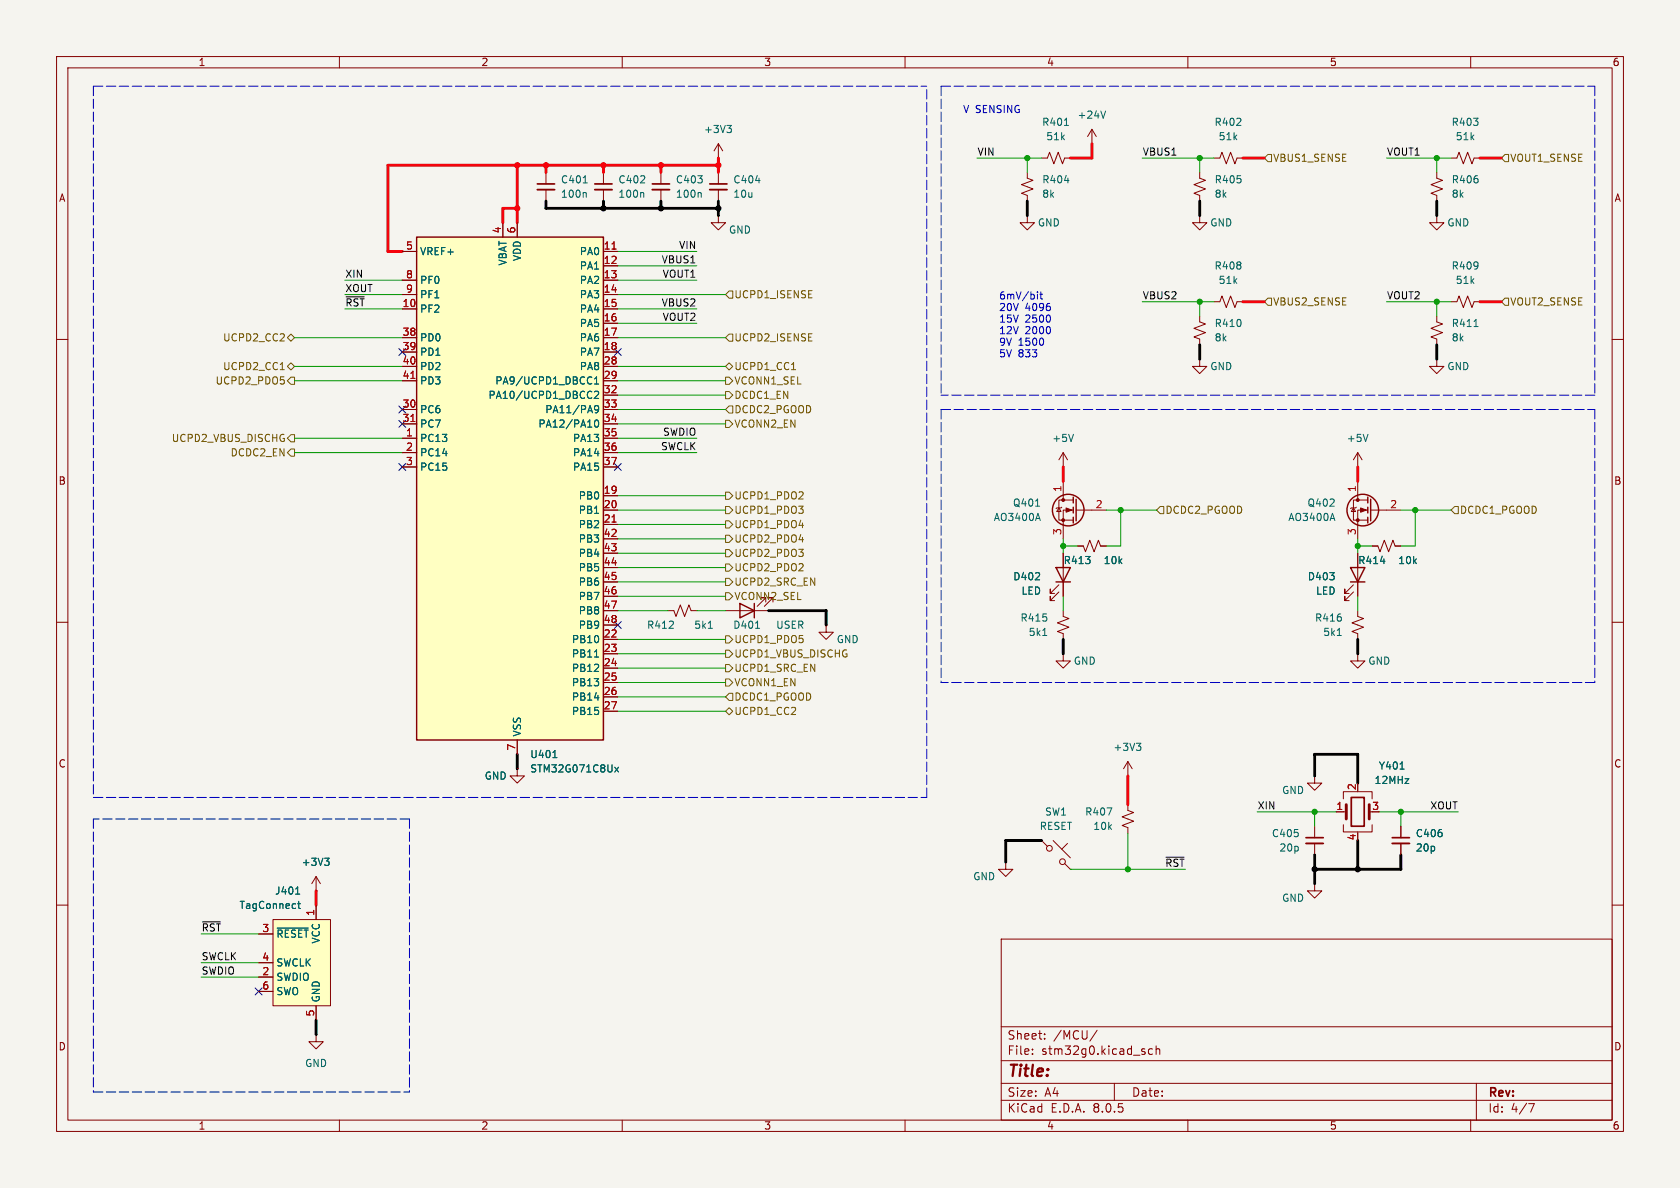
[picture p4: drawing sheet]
<svg xmlns="http://www.w3.org/2000/svg" width="297mm" height="210mm" viewBox="0 0 297 210" stroke-linecap="round" stroke-linejoin="round" font-family="sans-serif">
<path d="M0 0h297v210h-297z" fill="#f5f4ef" stroke="#f5f4ef" stroke-width=".18"/>
<g fill="none" stroke="#840000" stroke-width=".18">
<path d="M10 10h277v190h-277zM12 12h273v186h-273zM60 10v2M110 10v2M160 10v2M210 10v2M260 10v2M106.7 30.5v2M106.7 33.5v2.1M116.8 30.5v2M116.8 33.5v2.1M127 30.5v2"/>
<path d="M127 33.5v2.1M193 25.4h.1M193 22.9l-.7 1.2M193 22.9v2.5M193 22.9l.8 1.2M214.6 27.9h1l.4-1 .8 2.1 .8-2.1 .7 2.1 .4-1.1h1M254 30.5v1l1 .4-2 .7 2 .8-2 .8 1 .3v1.1M256.5 27.9h1.1l.3-1 .8 2.1 .8-2.1 .7 2.1 .4-1.1h1M10 60h2M285 60h2M254 63.5v1.3h1.3l-1.3 1.2-1.3-1.2h1.3M254 63.5h.1"/>
<path d="M239.3 89.8l.3 .6h-.7zM239.8 89.7l-.2 .1h-.7l-.1 .1M240 82.6h.1M240 80l-.7 1.3M240 80v2.6M240 85.1v3.3M240 80l.8 1.3M241.8 90.2h-1.8v5.1M241.8 88.4h-2.5v3.5h2.5M242.3 90.2h5.3M10 110h2M118.1 108h1l.4 1 .8-2.1 .7 2.1 .8-2.1 .4 1.1h1"/>
<path d="M285 110h2M91.4 135.9v1.3h-1.2l1.2 1.2 1.3-1.2h-1.3M91.4 135.9h.1M10 160h2M55.9 157.5h.1M55.9 154.9l-.8 1.3M55.9 154.9v2.6M55.9 154.9l.7 1.3M285 160h2M177 166h108v32h-108zM55.9 182.9v1.3h1.2l-1.2 1.2-1.3-1.2h1.3M55.9 182.9h.1"/>
<path d="M60 198v2M110 198v2M160 198v2M177 194.5h108M177 191.5h108M177 187.5h108M177 181.5h108M182.5 186.3v.1M182.5 185.5v.1M184.7 183.6v.1M184.7 182.8v.1M194 182.1l-1.3 2"/>
<path d="M197 191.5v3M203.7 185.5l-.4-.1-.3 .3v.4l.2 .2h.5M204.4 185.5l.2-.1 .4 .1v.9M204.4 184.9v1.5M210 198v2M260 198v2M261 191.5v6.5M270.2 195.1h1l-.6 1.5"/>
</g>
<path d="M195.5 19.6l-.5 1.3M113.6 34l.2 .2v.7M123.8 34l.2 .2v.7M133.6 31.9h.8M241.8 76.8l-.4 1.2M235.6 90.7l.4 1.3M125.2 111.1h.7M57.4 151.7h.8l-.4 .5M57.9 152.2l.3 .2v.3l-.3 .3" fill="none" stroke="#006464" stroke-width=".18"/>
<path d="M105.2 33.5h3M115.3 33.5h3.1M125.5 33.5h3" fill="none" stroke="#840000" stroke-width=".33"/>
<path d="M105.2 32.5h3M115.3 32.5h3.1M125.5 32.5h3" fill="none" stroke="#840000" stroke-width=".3"/>
<g fill="none" stroke="#840000" stroke-width=".25">
<path d="M241.8 87.9v1M241.8 89.7v1M241.8 91.4v1.1M242.3 88.3v3.8"/>
<circle cx="240.9" cy="90.2" r="2.79"/>
</g>
<g fill="#840000" stroke="#840000" stroke-width=".18">
<path d="M240.5 89.8l1.1 .4-1.1 .4z"/>
<circle cx="240" cy="91.9" r=".25"/>
<circle cx="240" cy="88.4" r=".25"/>
</g>
<path d="M48.3 162.6h10.1v15.2h-10.1z" fill="#ffffc2"/>
<g fill="none" stroke="#840000" stroke-width=".18">
<path d="M96.5 30.5v2M96.5 33.5v2.1M127 27.9h.1M127 38.1v1.3h1.3l-1.3 1.2-1.3-1.2h1.3M127 38.1h.1M127 25.4l-.8 1.3M127 25.4v2.5M127 25.4l.8 1.3M254 38.1v1.3h1.3l-1.3 1.2-1.3-1.2h1.3M254 38.1h.1M254 55.9v1l1 .4-2 .7 2 .8-2 .8 1 .3v1.1M256.5 53.3h1.1l.3-1 .8 2.1 .8-2.1 .7 2.1 .4-1.1h1"/>
<path d="M188 82.6h.1M188 80v2.6M188 97.8v7.6M188 80l-.8 1.3M188 80l.7 1.3M190.5 96.5h1l.4 1 .8-2 .7 2 .8-2 .4 1h1M128.3 108h7.6M135.4 106.4v-.7h-.8h.8l-1.5 1.5M136.7 106.4v-.7h-.8h.8l-1.6 1.5M146 110.5v1.3h1.3l-1.3 1.2-1.2-1.2h1.2M146 110.5h.1M187.2 104.6l-1.5 1.6v-.8v.8h.7"/>
<path d="M187.2 103.4l-1.5 1.5v-.8v.8h.7M188 115.6v1.2h1.2l-1.2 1.3-1.3-1.3h1.3M188 115.6h.1M188 108v1l1 .3-2.1 .8 2.1 .8-2.1 .7 1.1 .4v1M240 108v1l1 .3-2 .8 2 .8-2 .7 1 .4v1M240 115.6v1.2h1.3l-1.3 1.3-1.2-1.3h1.2M240 115.6h.1M199.4 137.2h.1M199.4 134.6v2.6M199.4 134.6l-.8 1.3M199.4 134.6l.8 1.3M232.4 137.2v1.2h-1.3l1.3 1.3 1.3-1.3h-1.3"/>
<path d="M232.4 137.2h.1M177.8 152.4v1.3h-1.3l1.3 1.2 1.3-1.2h-1.3M177.8 152.4h.1M184.1 148.6l1.1 1M184.1 148.6h.1M186.2 148.6l3 3M188.2 152.7l1 1M188.7 149.1l-1 1M189.2 153.7h.1M199.4 142.2v1.1l1 .3-2 .8 2 .8-2 .7 1 .4v1M232.4 156.2v1.3h-1.3l1.3 1.3 1.3-1.3h-1.3M232.4 156.2h.1"/>
<path d="M232.4 146.1v2M232.4 149.1v2M236.2 143.5h1.8M237.5 145.8v1.3h5.1v-1.3M237.5 141.2v-1.2h5.1v1.2M240 147.1v.2M247.6 146.1v2M247.6 149.1v2M45.7 172.7h2.6M45.7 165.1h2.6M45.7 170.2h2.6M45.7 175.3h2.6"/>
<path d="M48.3 162.6h10.1v15.2h-10.1zM55.9 160v2.6M55.9 177.8v2.5"/>
<circle cx="185.5" cy="150" r=".51"/>
<circle cx="187.8" cy="152.3" r=".51"/>
</g>
<g fill="none" stroke="#006464" stroke-width=".18">
<path d="M103.1 32.3h.7M103.5 34l.1 .2v.7M128.5 22.2h.8l-.4 .5M129.1 22.7l.2 .2v.3l-.2 .2M260.6 57.7h.7M189.8 76.8l-.4 1.2M133.6 111.1h.7M184.3 112.3h.8M236.4 112.3h.7M200.9 131.4h.8l-.4 .5M201.4 131.9l.3 .2v.3l-.3 .3M247.5 136h.7"/>
<path d="M52.3 158.1h.7M52.6 159.8h.5M52.8 159.3v1.1l.3 .2M195.7 142.8h.9l-.6 1.3M49 164.1h5.5"/>
</g>
<path d="M130.8 106.7l2.5 1.3-2.5 1.2zM133.3 106.7v2.5M186.7 100.3h2.5l-1.2 2.6zM186.7 102.9h2.5" fill="none" stroke="#840000" stroke-width=".25"/>
<path d="M95 32.5h3M230.9 148.1h3M238.9 141h2.3v5.1h-2.3zM246.1 148.1h3.1" fill="none" stroke="#840000" stroke-width=".3"/>
<path d="M238 142.2v2.6M242.1 142.2v2.6" fill="none" stroke="#840000" stroke-width=".51"/>
<path d="M95 33.5h3M230.9 149.1h3M246.1 149.1h3.1" fill="none" stroke="#840000" stroke-width=".33"/>
<path d="M73.7 41.9h33v88.9h-33z" fill="#ffffc2"/>
<g fill="none" stroke="#840000" stroke-width=".25">
<path d="M73.7 41.9h33v88.9h-33zM189.7 87.9v1M189.7 89.7v1M189.7 91.4v1.1M190.2 88.3v3.8M238.8 100.3h2.5l-1.3 2.6zM238.8 102.9h2.5"/>
<circle cx="188.8" cy="90.2" r="2.79"/>
</g>
<g fill="none" stroke="#840000" stroke-width=".18">
<path d="M88.9 39.4v2.5M91.4 39.4v2.5M181.6 38.1v1.3h1.3l-1.3 1.2-1.3-1.2h1.3M181.6 38.1h.1M181.6 30.5v1l1 .4-2 .7 2 .8-2 .8 1 .3v1.1M184.1 27.9h1.1l.3-1 .8 2.1 .8-2.1 .7 2.1 .4-1.1h1M212.1 30.5v1l1 .4-2 .7 2 .8-2 .8 1 .3v1.1M212.1 38.1v1.3h1.3l-1.3 1.2-1.3-1.2h1.3M212.1 38.1h.1M71.1 54.6h2.6M71.1 44.5h2.6M71.1 49.5h2.6"/>
<path d="M71.1 52.1h2.6M71.1 59.7h2.6M106.7 54.6h2.5M106.7 44.5h2.5M106.7 47h2.5M106.7 49.5h2.5M106.7 52.1h2.5M106.7 57.2h2.5M106.7 59.7h2.5M212.1 55.9v1l1 .4-2 .7 2 .8-2 .8 1 .3v1.1M214.6 53.3h1l.4-1 .8 2.1 .8-2.1 .7 2.1 .4-1.1h1M71.1 77.5h2.6"/>
<path d="M71.1 62.2h2.6M71.1 64.8h2.6M71.1 67.3h2.6M71.1 72.4h2.6M71.1 74.9h2.6M106.7 77.5h2.5M106.7 62.2h2.5M106.7 64.8h2.5M106.7 67.3h2.5M106.7 72.4h2.5M106.7 74.9h2.5M106.7 69.9h2.5"/>
<path d="M212.1 63.5v1.3h1.3l-1.3 1.2-1.3-1.2h1.3M212.1 63.5h.1M71.1 80h2.6M71.1 82.6h2.6M106.7 87.6h2.5M106.7 80h2.5M106.7 90.2h2.5M106.7 92.7h2.5M106.7 82.6h2.5M106.7 95.3h2.5M106.7 97.8h2.5M187.2 89.8l.4 .6h-.8z"/>
<path d="M187.7 89.7l-.1 .1h-.8l-.1 .1M188 85.1v3.3M188 97.8v2.5M189.7 90.2h-1.7v5.1M189.7 88.4h-2.5v3.5h2.5M190.2 90.2h5.4M190.5 96.5h1M194.6 96.5h1M240 97.8v7.6M242.6 96.5h1l.4 1 .7-2 .8 2 .8-2 .3 1h1M106.7 113h2.5M106.7 115.6h2.5"/>
<path d="M106.7 118.1h2.5M106.7 100.3h2.5M106.7 102.9h2.5M106.7 105.4h2.5M106.7 108h2.5M106.7 110.5h2.5M188 102.9v2.5M239.3 104.6l-1.6 1.6v-.8v.8h.8M239.3 103.4l-1.6 1.5v-.8v.8h.8M91.4 135.9h.1M91.4 130.8v2.6M106.7 120.7h2.5"/>
<path d="M106.7 123.2h2.5M106.7 125.7h2.5M55.9 157.5h.1M236.2 143.5h1.3M247.6 146.1v2M247.6 149.1v2M45.7 172.7h2.6M45.7 165.1h2.6M45.7 170.2h2.6M45.7 175.3h2.6M55.9 160v2.6M55.9 177.8v2.5"/>
</g>
<path d="M108.2 44h.7M72.6 74.5h.8M72.6 66.9h.8M108.2 92.3h.7" fill="none" stroke="#a90000" stroke-width=".18"/>
<g fill="none" stroke="#006464" stroke-width=".18">
<path d="M188.2 22.2h.7M188.2 31.9h.8M104.4 66.6l.2 .1M104.6 69.2v.1M104.6 67.8l-.2 .1M104.6 70.3v.1M105.1 67.9h.7M105.1 67l.4-.4v1.3M105.1 69.3l.5-.1 .2 .3-.8 .9h.8M105.2 74.4l.2-.2a.68 .68 0 0 1 .4 .7 .68 .68 0 0 1-.4 .6l-.2-.1-.1-.4zM105.8 72.2l-.2 .3-.4-.1-.1-.2 .1-.4 .4-.1 .2 .1a.84 .84 0 0 1-.3 1.2h-.3M183.1 89.5h.7"/>
<path d="M183.5 90.7l.4 1.3M244.1 99.2h.7M105.1 116.1h.7M97.7 133.9h.8M108.7 135.6l.6 .9M109.3 135.6l-.6 .9M247.5 136h.7M52.3 158.1h.7M52.6 159.8h.5M52.8 159.3v1.1l.3 .2M57.4 151.7h.8l-.4 .5M57.9 152.2l.3 .2v.3l-.3 .3"/>
<path d="M49 164.1h5.5"/>
</g>
<g fill="#840000" stroke="#840000" stroke-width=".18">
<path d="M188.5 89.8l1 .4-1 .4z"/>
<circle cx="188" cy="91.9" r=".25"/>
<circle cx="188" cy="88.4" r=".25"/>
</g>
<g fill="none" stroke="#725600" stroke-width=".18">
<path d="M224.2 27.3h.6v1.3h-.6l-.7-.7zM266.1 27.3h.6v1.3h-.6l-.7-.7zM50.8 59.7l.6-.6 .7 .6-.7 .6zM128.9 51.4h.6v1.3h-.6l-.6-.6zM128.9 59.1h.6v1.2h-.6l-.6-.6zM224.2 52.7h.6v1.3h-.6l-.7-.7zM266.1 52.7h.6v1.3h-.6l-.7-.7zM49.5 65.3h.8M50.8 64.8l.6-.7 .7 .7-.7 .6zM50.8 67.3l.6-.6h.7v1.2h-.7zM51.4 76.8h.7v1.3h-.7l-.6-.6zM128.3 64.8l.6-.7 .6 .7-.6 .6z"/>
<path d="M128.3 69.2h.6l.6 .7-.6 .6h-.6zM128.3 74.3h.6l.6 .6-.6 .7h-.6zM128.3 66.7h.6l.6 .6-.6 .6h-.6zM128.9 71.8h.6v1.2h-.6l-.6-.6zM139.9 65.3h.8M50.8 80l.6-.6h.7v1.2h-.7zM128.3 97.2h.6l.6 .6-.6 .6h-.6zM128.3 92.1h.6l.6 .6-.6 .6h-.6zM128.3 87h.6l.6 .6-.6 .7h-.6zM128.3 89.5h.6l.6 .7-.6 .6h-.6zM128.3 94.6h.6l.6 .7-.6 .6h-.6zM128.3 99.7h.6l.6 .6-.6 .7h-.6z"/>
<path d="M205.1 89.5h.6v1.3h-.6l-.6-.6zM257.2 89.5h.6v1.3h-.6l-.7-.6zM128.3 114.9h.6l.6 .7-.6 .6h-.6zM128.3 102.2h.6l.6 .7-.6 .6h-.6zM128.3 104.8h.6l.6 .6-.6 .6h-.6zM128.3 117.5h.6l.6 .6-.6 .6h-.6zM128.3 112.4h.6l.6 .6-.6 .7h-.6zM128.3 120h.6l.6 .7-.6 .6h-.6zM128.3 125.7l.6-.6 .6 .6-.6 .7zM128.9 122.6h.6v1.2h-.6l-.6-.6z"/>
</g>
<path d="M61.2 52.5h3.2M206.1 151.5h3.2M35.8 163h3.2" fill="none" stroke="#0f0f0f" stroke-width=".18"/>
<path d="M183.4 51.6v.1M183.4 52v.9M183.8 52h.5M184 51.6v1.1l.3 .2M185.6 54.2v.6M185.6 55.9v.8M185.6 58v.8M184.4 60v.8" fill="none" stroke="#0000c2" stroke-width=".18"/>
<g fill="none" stroke="#0000c2" stroke-width=".18" stroke-dasharray="1.7 .6">
<path d="M16.5 15.2h147.3M16.5 15.2v125.8M166.4 15.2v54.7M166.4 15.2h115.5M281.9 15.2v54.7M166.4 72.4h115.5M166.4 72.4v48.3M281.9 72.4v48.3M281.9 69.9h-115.5M281.9 120.7h-115.5M16.5 141h147.3M16.5 144.8v48.2"/>
<path d="M72.4 144.8v48.2M72.4 144.8h-55.9M163.8 141v-125.8M16.5 193h55.9"/>
</g>
<g fill="none" stroke="#ff000b" stroke-width=".51">
<path d="M91.4 29.2v10.2M91.4 36.8h-2.5v2.6M96.5 29.2v1.3M106.7 29.2v1.3M116.8 29.2v1.3M127 27.9v2.6M127 29.2h-58.4v15.3h2.5M193 25.4v2.5h-3.8M219.7 27.9h3.8M261.6 27.9h3.8M219.7 53.3h3.8M261.6 53.3h3.8"/>
<path d="M188 82.6v2.5M240 82.6v2.5M199.4 137.2v5M55.9 157.5v2.5"/>
</g>
<g fill="none" stroke="#009600" stroke-width=".18">
<path d="M172.7 27.9h11.4M181.6 27.9v2.6M201.9 27.9h12.7M212.1 27.9v2.6M245.1 27.9h11.4M254 27.9v2.6M52.1 59.7h19M61 54.6h10.1M61 52.1h10.1M61 49.5h10.1M109.2 54.6h14M109.2 52.1h19.1"/>
<path d="M109.2 49.5h14M109.2 59.7h19.1M109.2 57.2h14M109.2 47h14M109.2 44.5h14M201.9 53.3h12.7M212.1 53.3v2.6M245.1 53.3h11.4M254 53.3v2.6M52.1 77.5h19M52.1 64.8h19M52.1 67.3h19"/>
<path d="M109.2 69.9h19.1M109.2 74.9h19.1M109.2 72.4h19.1M109.2 77.5h14M109.2 64.8h19.1M109.2 67.3h19.1M52.1 80h19M109.2 90.2h19.1M109.2 80h14M109.2 97.8h19.1M109.2 95.3h19.1M109.2 87.6h19.1"/>
<path d="M109.2 92.7h19.1M188 95.3v2.5M188 96.5h2.5M195.6 90.2h8.9M198.1 90.2v6.3h-2.5M240 96.5h2.6M240 95.3v2.5M247.6 90.2h8.9M250.2 90.2v6.3h-2.6M109.2 105.4h19.1M109.2 102.9h19.1M109.2 108h8.9"/>
<path d="M109.2 100.3h19.1M109.2 113h19.1M109.2 115.6h19.1M109.2 118.1h19.1M123.2 108h5.1M188 105.4v2.6M240 105.4v2.6M109.2 125.7h19.1M109.2 123.2h19.1M109.2 120.7h19.1M189.2 153.7h20.3M199.4 147.3v6.4"/>
<path d="M222.2 143.5h14M232.4 143.5v2.6M243.8 143.5h14M247.6 143.5v2.6M35.6 172.7h10.1M35.6 170.2h10.1M35.6 165.1h10.1"/>
</g>
<g fill="none" stroke="#000" stroke-width=".51">
<path d="M96.5 35.6v1.2h30.5M106.7 35.6v1.2M116.8 35.6v1.2M127 35.6v2.5M181.6 35.6v2.5M212.1 35.6v2.5M254 35.6v2.5M212.1 61v2.5M254 61v2.5M135.9 108h10.1v2.5M188 113v2.6M240 113v2.6"/>
<path d="M91.4 133.4v2.5M232.4 137.2v-3.8h7.6v5M184.1 148.6h-6.3v3.8M232.4 151.1v5.1M240 148.6v5.1M247.6 151.1v2.6h-15.2M55.9 180.3v2.6"/>
</g>
<g fill="none" stroke="#000084" stroke-width=".18">
<path d="M70.5 74.3l1.2 1.2M70.5 71.8l1.2 1.2M70.5 61.6l1.2 1.2M71.7 74.3l-1.2 1.2M71.7 71.8l-1.2 1.2M71.7 61.6l-1.2 1.2M108.6 61.6l1.2 1.2M109.8 61.6l-1.2 1.2M70.5 81.9l1.2 1.3M71.7 81.9l-1.2 1.3M108.6 81.9l1.2 1.3M109.8 81.9l-1.2 1.3"/>
<path d="M108.6 109.9l1.2 1.2M109.8 109.9l-1.2 1.2M45.1 174.7l1.2 1.2M46.3 174.7l-1.2 1.2"/>
</g>
<g fill="#000" stroke="#000" stroke-width=".18">
<circle cx="106.7" cy="36.8" r=".46"/>
<circle cx="116.8" cy="36.8" r=".46"/>
<circle cx="127" cy="36.8" r=".46"/>
<circle cx="232.4" cy="153.7" r=".46"/>
<circle cx="240" cy="153.7" r=".46"/>
</g>
<g fill="#ff000b" stroke="#ff000b" stroke-width=".18">
<circle cx="96.5" cy="29.2" r=".46"/>
<circle cx="106.7" cy="29.2" r=".46"/>
<circle cx="116.8" cy="29.2" r=".46"/>
<circle cx="91.4" cy="29.2" r=".46"/>
<circle cx="91.4" cy="36.8" r=".46"/>
<circle cx="127" cy="29.2" r=".46"/>
</g>
<g fill="#009600" stroke="#009600" stroke-width=".18">
<circle cx="181.6" cy="27.9" r=".46"/>
<circle cx="254" cy="27.9" r=".46"/>
<circle cx="240" cy="96.5" r=".46"/>
<circle cx="212.1" cy="53.3" r=".46"/>
<circle cx="254" cy="53.3" r=".46"/>
<circle cx="250.2" cy="90.2" r=".46"/>
<circle cx="212.1" cy="27.9" r=".46"/>
<circle cx="247.6" cy="143.5" r=".46"/>
<circle cx="232.4" cy="143.5" r=".46"/>
<circle cx="199.4" cy="153.7" r=".46"/>
<circle cx="198.1" cy="90.2" r=".46"/>
<circle cx="188" cy="96.5" r=".46"/>
</g>
<text font-size="2.8" fill="#840000" x="178" y="190.9">Title:</text>
<g font-size="2.1" fill="#840000">
<text x="178" y="184">Sheet:</text>
<text x="186.2" y="184">/MCU/</text>
<text x="178" y="186.7">File:</text>
<text x="184.1" y="186.7">stm32g0.kicad_sch</text>
<text x="178" y="196.9">KiCad</text>
<text x="178" y="194.1">Size:</text>
<text x="184.7" y="194.1">A4</text>
<text x="185.7" y="196.9">E.D.A.</text>
<text x="193.3" y="196.9">8.0.5</text>
<text x="200" y="194.1">Date:</text>
<text x="263" y="194.3">Rev:</text>
<text x="263" y="196.9">Id:</text>
<text x="267.1" y="196.9">4/7</text>
</g>
<g font-size="1.8" fill="#840000">
<text x="35" y="11.9">1</text>
<text x="85" y="11.9">2</text>
<text x="135" y="11.9">3</text>
<text x="185" y="11.9">4</text>
<text x="235" y="11.9">5</text>
<text x="285" y="11.9">6</text>
<text x="10.3" y="35.9">A</text>
<text x="285.3" y="35.9">A</text>
<text x="10.3" y="85.9">B</text>
<text x="285.3" y="85.9">B</text>
<text x="10.3" y="135.9">C</text>
<text x="285.3" y="135.9">C</text>
<text x="10.3" y="185.9">D</text>
<text x="285.3" y="185.9">D</text>
<text x="35" y="199.9">1</text>
<text x="85" y="199.9">2</text>
<text x="135" y="199.9">3</text>
<text x="185" y="199.9">4</text>
<text x="235" y="199.9">5</text>
<text x="285" y="199.9">6</text>
</g>
<g font-size="1.8" fill="#006464">
<text x="124.4" y="23.7">+3V3</text>
<text x="184.1" y="22.5">R401</text>
<text x="190.4" y="21.2">+24V</text>
<text x="214.6" y="22.5">R402</text>
<text x="256.5" y="22.5">R403</text>
<text x="184.9" y="25">51k</text>
<text x="215.3" y="25">51k</text>
<text x="257.3" y="25">51k</text>
<text x="99.1" y="32.6">C401</text>
<text x="99.1" y="35.2">100n</text>
<text x="109.2" y="32.6">C402</text>
<text x="109.2" y="35.2">100n</text>
<text x="119.4" y="32.6">C403</text>
<text x="119.4" y="35.2">100n</text>
<text x="129.5" y="32.6">C404</text>
<text x="129.5" y="35.2">10u</text>
<text x="184.2" y="32.6">R404</text>
<text x="184.2" y="35.2">8k</text>
<text x="214.6" y="32.6">R405</text>
<text x="214.6" y="35.2">8k</text>
<text x="256.6" y="32.6">R406</text>
<text x="256.6" y="35.2">8k</text>
<text x="128.8" y="41.5">GND</text>
<text x="183.4" y="40.2">GND</text>
<text x="213.9" y="40.2">GND</text>
<text x="255.8" y="40.2">GND</text>
<text x="74.2" y="45.3">VREF+</text>
<text x="89.8" y="47" transform="rotate(-90 89.8 47)">VBAT</text>
<text x="92.3" y="46.2" transform="rotate(-90 92.3 46.2)">VDD</text>
<text x="102.4" y="45.3">PA0</text>
<text x="102.4" y="47.9">PA1</text>
<text x="214.6" y="47.9">R408</text>
<text x="256.5" y="47.9">R409</text>
<text x="74.2" y="50.4">PF0</text>
<text x="74.2" y="52.9">PF1</text>
<text x="102.4" y="50.4">PA2</text>
<text x="102.4" y="52.9">PA3</text>
<text x="215.3" y="50.4">51k</text>
<text x="257.3" y="50.4">51k</text>
<text x="74.2" y="55.5">PF2</text>
<text x="102.4" y="55.5">PA4</text>
<text x="102.4" y="58">PA5</text>
<text x="214.6" y="58">R410</text>
<text x="256.6" y="58">R411</text>
<text x="74.2" y="60.6">PD0</text>
<text x="74.2" y="63.1">PD1</text>
<text x="74.2" y="65.6">PD2</text>
<text x="102.4" y="60.6">PA6</text>
<text x="102.4" y="63.1">PA7</text>
<text x="102.4" y="65.6">PA8</text>
<text x="213.9" y="65.6">GND</text>
<text x="214.6" y="60.6">8k</text>
<text x="255.8" y="65.6">GND</text>
<text x="256.6" y="60.6">8k</text>
<text x="74.2" y="68.2">PD3</text>
<text x="86.3" y="70.7">PA10/UCPD1_DBCC2</text>
<text x="87.5" y="68.2">PA9/UCPD1_DBCC1</text>
<text x="74.2" y="73.3">PC6</text>
<text x="74.2" y="75.8">PC7</text>
<text x="95.1" y="75.8">PA12/PA10</text>
<text x="96.3" y="73.3">PA11/PA9</text>
<text x="74.2" y="78.3">PC13</text>
<text x="74.2" y="80.9">PC14</text>
<text x="74.2" y="83.4">PC15</text>
<text x="101.2" y="78.3">PA13</text>
<text x="101.2" y="80.9">PA14</text>
<text x="101.2" y="83.4">PA15</text>
<text x="185.9" y="78.3">+5V</text>
<text x="238" y="78.3">+5V</text>
<text x="102.2" y="88.5">PB0</text>
<text x="179" y="89.8">Q401</text>
<text x="231" y="89.8">Q402</text>
<text x="102.2" y="91">PB1</text>
<text x="102.2" y="93.6">PB2</text>
<text x="175.6" y="92.3">AO3400A</text>
<text x="227.7" y="92.3">AO3400A</text>
<text x="102.2" y="96.1">PB3</text>
<text x="102.2" y="98.7">PB4</text>
<text x="102.2" y="101.2">PB5</text>
<text x="187.9" y="99.9">R413</text>
<text x="195" y="99.9">10k</text>
<text x="240" y="99.9">R414</text>
<text x="247.1" y="99.9">10k</text>
<text x="102.2" y="103.7">PB6</text>
<text x="102.2" y="106.3">PB7</text>
<text x="179" y="102.8">D402</text>
<text x="180.5" y="105.3">LED</text>
<text x="231.1" y="102.8">D403</text>
<text x="232.6" y="105.3">LED</text>
<text x="101" y="113.9">PB10</text>
<text x="102.2" y="108.8">PB8</text>
<text x="102.2" y="111.4">PB9</text>
<text x="114.3" y="111.4">R412</text>
<text x="122.6" y="111.4">5k1</text>
<text x="129.5" y="111.4">D401</text>
<text x="137.1" y="111.4">USER</text>
<text x="147.8" y="113.9">GND</text>
<text x="180.3" y="110.1">R415</text>
<text x="181.8" y="112.6">5k1</text>
<text x="232.4" y="110.1">R416</text>
<text x="233.8" y="112.6">5k1</text>
<text x="101" y="116.4">PB11</text>
<text x="101" y="119">PB12</text>
<text x="189.7" y="117.7">GND</text>
<text x="241.8" y="117.7">GND</text>
<text x="101" y="121.5">PB13</text>
<text x="101" y="124.1">PB14</text>
<text x="92.3" y="130.3" transform="rotate(-90 92.3 130.3)">VSS</text>
<text x="101" y="126.6">PB15</text>
<text x="93.6" y="134.2">U401</text>
<text x="93.6" y="136.8">STM32G071C8Ux</text>
<text x="196.7" y="132.9">+3V3</text>
<text x="243.7" y="136.2">Y401</text>
<text x="85.6" y="138">GND</text>
<text x="226.6" y="140.6">GND</text>
<text x="242.9" y="138.8">12MHz</text>
<text x="183.7" y="146.9">RESET</text>
<text x="184.7" y="144.4">SW1</text>
<text x="191.7" y="144.4">R407</text>
<text x="193.2" y="146.9">10k</text>
<text x="224.8" y="148.2">C405</text>
<text x="250.2" y="148.2">C406</text>
<text x="53.2" y="153.3">+3V3</text>
<text x="172" y="155.8">GND</text>
<text x="226.1" y="150.7">20p</text>
<text x="250.2" y="150.7">20p</text>
<text x="42.2" y="160.9">TagConnect</text>
<text x="48.5" y="158.3">J401</text>
<text x="226.6" y="159.6">GND</text>
<text x="48.8" y="166">~{RESET}</text>
<text x="56.7" y="166.9" transform="rotate(-90 56.7 166.9)">VCC</text>
<text x="48.8" y="173.6">SWDIO</text>
<text x="48.8" y="171">SWCLK</text>
<text x="48.8" y="176.1">SWO</text>
<text x="56.7" y="177.3" transform="rotate(-90 56.7 177.3)">GND</text>
<text x="53.8" y="188.8">GND</text>
</g>
<g font-size="1.8" fill="#0000c2">
<text x="170.2" y="20.1">V SENSING</text>
<text x="176.5" y="53">6mV/bit</text>
<text x="176.5" y="55.1">20V</text>
<text x="176.5" y="57.1">15V</text>
<text x="176.5" y="59.2">12V</text>
<text x="181.2" y="55.1">4096</text>
<text x="181.2" y="57.1">2500</text>
<text x="181.2" y="59.2">2000</text>
<text x="176.5" y="61.2">9V</text>
<text x="176.5" y="63.3">5V</text>
<text x="180" y="61.2">1500</text>
<text x="180" y="63.3">833</text>
</g>
<g font-size="1.8" fill="#0f0f0f">
<text x="172.7" y="27.6">VIN</text>
<text x="201.9" y="27.6">VBUS1</text>
<text x="245.1" y="27.6">VOUT1</text>
<text x="116.9" y="46.6">VBUS1</text>
<text x="120" y="44.1">VIN</text>
<text x="61" y="49.2">XIN</text>
<text x="61" y="51.7">XOUT</text>
<text x="117.1" y="49.2">VOUT1</text>
<text x="201.9" y="53">VBUS2</text>
<text x="245.1" y="53">VOUT2</text>
<text x="61" y="54.3">~{RST}</text>
<text x="116.9" y="54.3">VBUS2</text>
<text x="117.1" y="56.8">VOUT2</text>
<text x="117.1" y="77.1">SWDIO</text>
<text x="116.8" y="79.7">SWCLK</text>
<text x="222.2" y="143.2">XIN</text>
<text x="252.8" y="143.2">XOUT</text>
<text x="205.9" y="153.3">~{RST}</text>
<text x="35.6" y="164.8">~{RST}</text>
<text x="35.6" y="172.4">SWDIO</text>
<text x="35.6" y="169.8">SWCLK</text>
</g>
<g font-size="1.8" fill="#725600">
<text x="225" y="28.8">VBUS1_SENSE</text>
<text x="266.9" y="28.8">VOUT1_SENSE</text>
<text x="129.7" y="52.9">UCPD1_ISENSE</text>
<text x="225" y="54.2">VBUS2_SENSE</text>
<text x="266.9" y="54.2">VOUT2_SENSE</text>
<text x="39.3" y="65.6">UCPD2_CC1</text>
<text x="39.3" y="60.6">UCPD2_CC2</text>
<text x="129.7" y="65.6">UCPD1_CC1</text>
<text x="129.7" y="60.6">UCPD2_ISENSE</text>
<text x="38" y="68.2">UCPD2_PDO5</text>
<text x="129.7" y="70.7">DCDC1_EN</text>
<text x="129.7" y="68.2">VCONN1_SEL</text>
<text x="129.7" y="73.3">DCDC2_PGOOD</text>
<text x="129.7" y="75.8">VCONN2_EN</text>
<text x="30.3" y="78.3">UCPD2_VBUS_DISCHG</text>
<text x="40.7" y="80.9">DCDC2_EN</text>
<text x="129.7" y="88.5">UCPD1_PDO2</text>
<text x="129.7" y="93.6">UCPD1_PDO4</text>
<text x="129.7" y="91">UCPD1_PDO3</text>
<text x="205.9" y="91">DCDC2_PGOOD</text>
<text x="258" y="91">DCDC1_PGOOD</text>
<text x="129.7" y="98.7">UCPD2_PDO3</text>
<text x="129.7" y="96.1">UCPD2_PDO4</text>
<text x="129.7" y="101.2">UCPD2_PDO2</text>
<text x="129.7" y="103.7">UCPD2_SRC_EN</text>
<text x="129.7" y="106.3">VCONN2_SEL</text>
<text x="129.7" y="113.9">UCPD1_PDO5</text>
<text x="129.7" y="116.4">UCPD1_VBUS_DISCHG</text>
<text x="129.7" y="119">UCPD1_SRC_EN</text>
<text x="129.7" y="121.5">VCONN1_EN</text>
<text x="129.7" y="124.1">DCDC1_PGOOD</text>
<text x="129.7" y="126.6">UCPD1_CC2</text>
</g>
<g font-size="1.8" fill="#a90000">
<text x="88.6" y="41.3" transform="rotate(-90 88.6 41.3)">4</text>
<text x="91.2" y="41.3" transform="rotate(-90 91.2 41.3)">6</text>
<text x="71.7" y="44.2">5</text>
<text x="106.6" y="44.2">11</text>
<text x="106.6" y="46.7">12</text>
<text x="71.7" y="49.3">8</text>
<text x="71.7" y="51.8">9</text>
<text x="106.6" y="49.3">13</text>
<text x="106.6" y="51.8">14</text>
<text x="71.1" y="54.4">10</text>
<text x="71.1" y="59.4">38</text>
<text x="106.6" y="54.4">15</text>
<text x="106.6" y="56.9">16</text>
<text x="106.6" y="59.4">17</text>
<text x="71.1" y="62">39</text>
<text x="71.1" y="64.5">40</text>
<text x="106.6" y="62">18</text>
<text x="106.6" y="64.5">28</text>
<text x="71.1" y="67.1">41</text>
<text x="106.6" y="67.1">29</text>
<text x="106.6" y="69.6">32</text>
<text x="71.1" y="72.1">30</text>
<text x="71.1" y="74.7">31</text>
<text x="71.7" y="77.2">1</text>
<text x="106.6" y="72.1">33</text>
<text x="106.6" y="74.7">34</text>
<text x="106.6" y="77.2">35</text>
<text x="71.7" y="79.8">2</text>
<text x="71.7" y="82.3">3</text>
<text x="106.6" y="79.8">36</text>
<text x="106.6" y="82.3">37</text>
<text x="106.6" y="87.4">19</text>
<text x="106.6" y="89.9">20</text>
<text x="187.7" y="87.1" transform="rotate(-90 187.7 87.1)">1</text>
<text x="193.6" y="89.9">2</text>
<text x="239.8" y="87.1" transform="rotate(-90 239.8 87.1)">1</text>
<text x="245.7" y="89.9">2</text>
<text x="106.6" y="92.5">21</text>
<text x="106.6" y="95">42</text>
<text x="187.7" y="94.7" transform="rotate(-90 187.7 94.7)">3</text>
<text x="239.8" y="94.7" transform="rotate(-90 239.8 94.7)">3</text>
<text x="106.6" y="97.5">43</text>
<text x="106.6" y="100.1">44</text>
<text x="106.6" y="102.6">45</text>
<text x="106.6" y="105.2">46</text>
<text x="106.6" y="107.7">47</text>
<text x="106.6" y="112.8">22</text>
<text x="106.6" y="110.2">48</text>
<text x="106.6" y="115.3">23</text>
<text x="106.6" y="117.9">24</text>
<text x="106.6" y="120.4">25</text>
<text x="106.6" y="122.9">26</text>
<text x="106.6" y="125.5">27</text>
<text x="91.2" y="132.8" transform="rotate(-90 91.2 132.8)">7</text>
<text x="236.1" y="143.3">1</text>
<text x="239.8" y="139.8" transform="rotate(-90 239.8 139.8)">2</text>
<text x="242.5" y="143.3">3</text>
<text x="239.8" y="148.7" transform="rotate(-90 239.8 148.7)">4</text>
<text x="55.6" y="162" transform="rotate(-90 55.6 162)">1</text>
<text x="46.3" y="164.8">3</text>
<text x="46.3" y="172.5">2</text>
<text x="46.3" y="169.9">4</text>
<text x="46.3" y="175">6</text>
<text x="55.6" y="179.8" transform="rotate(-90 55.6 179.8)">5</text>
</g>
</svg>
